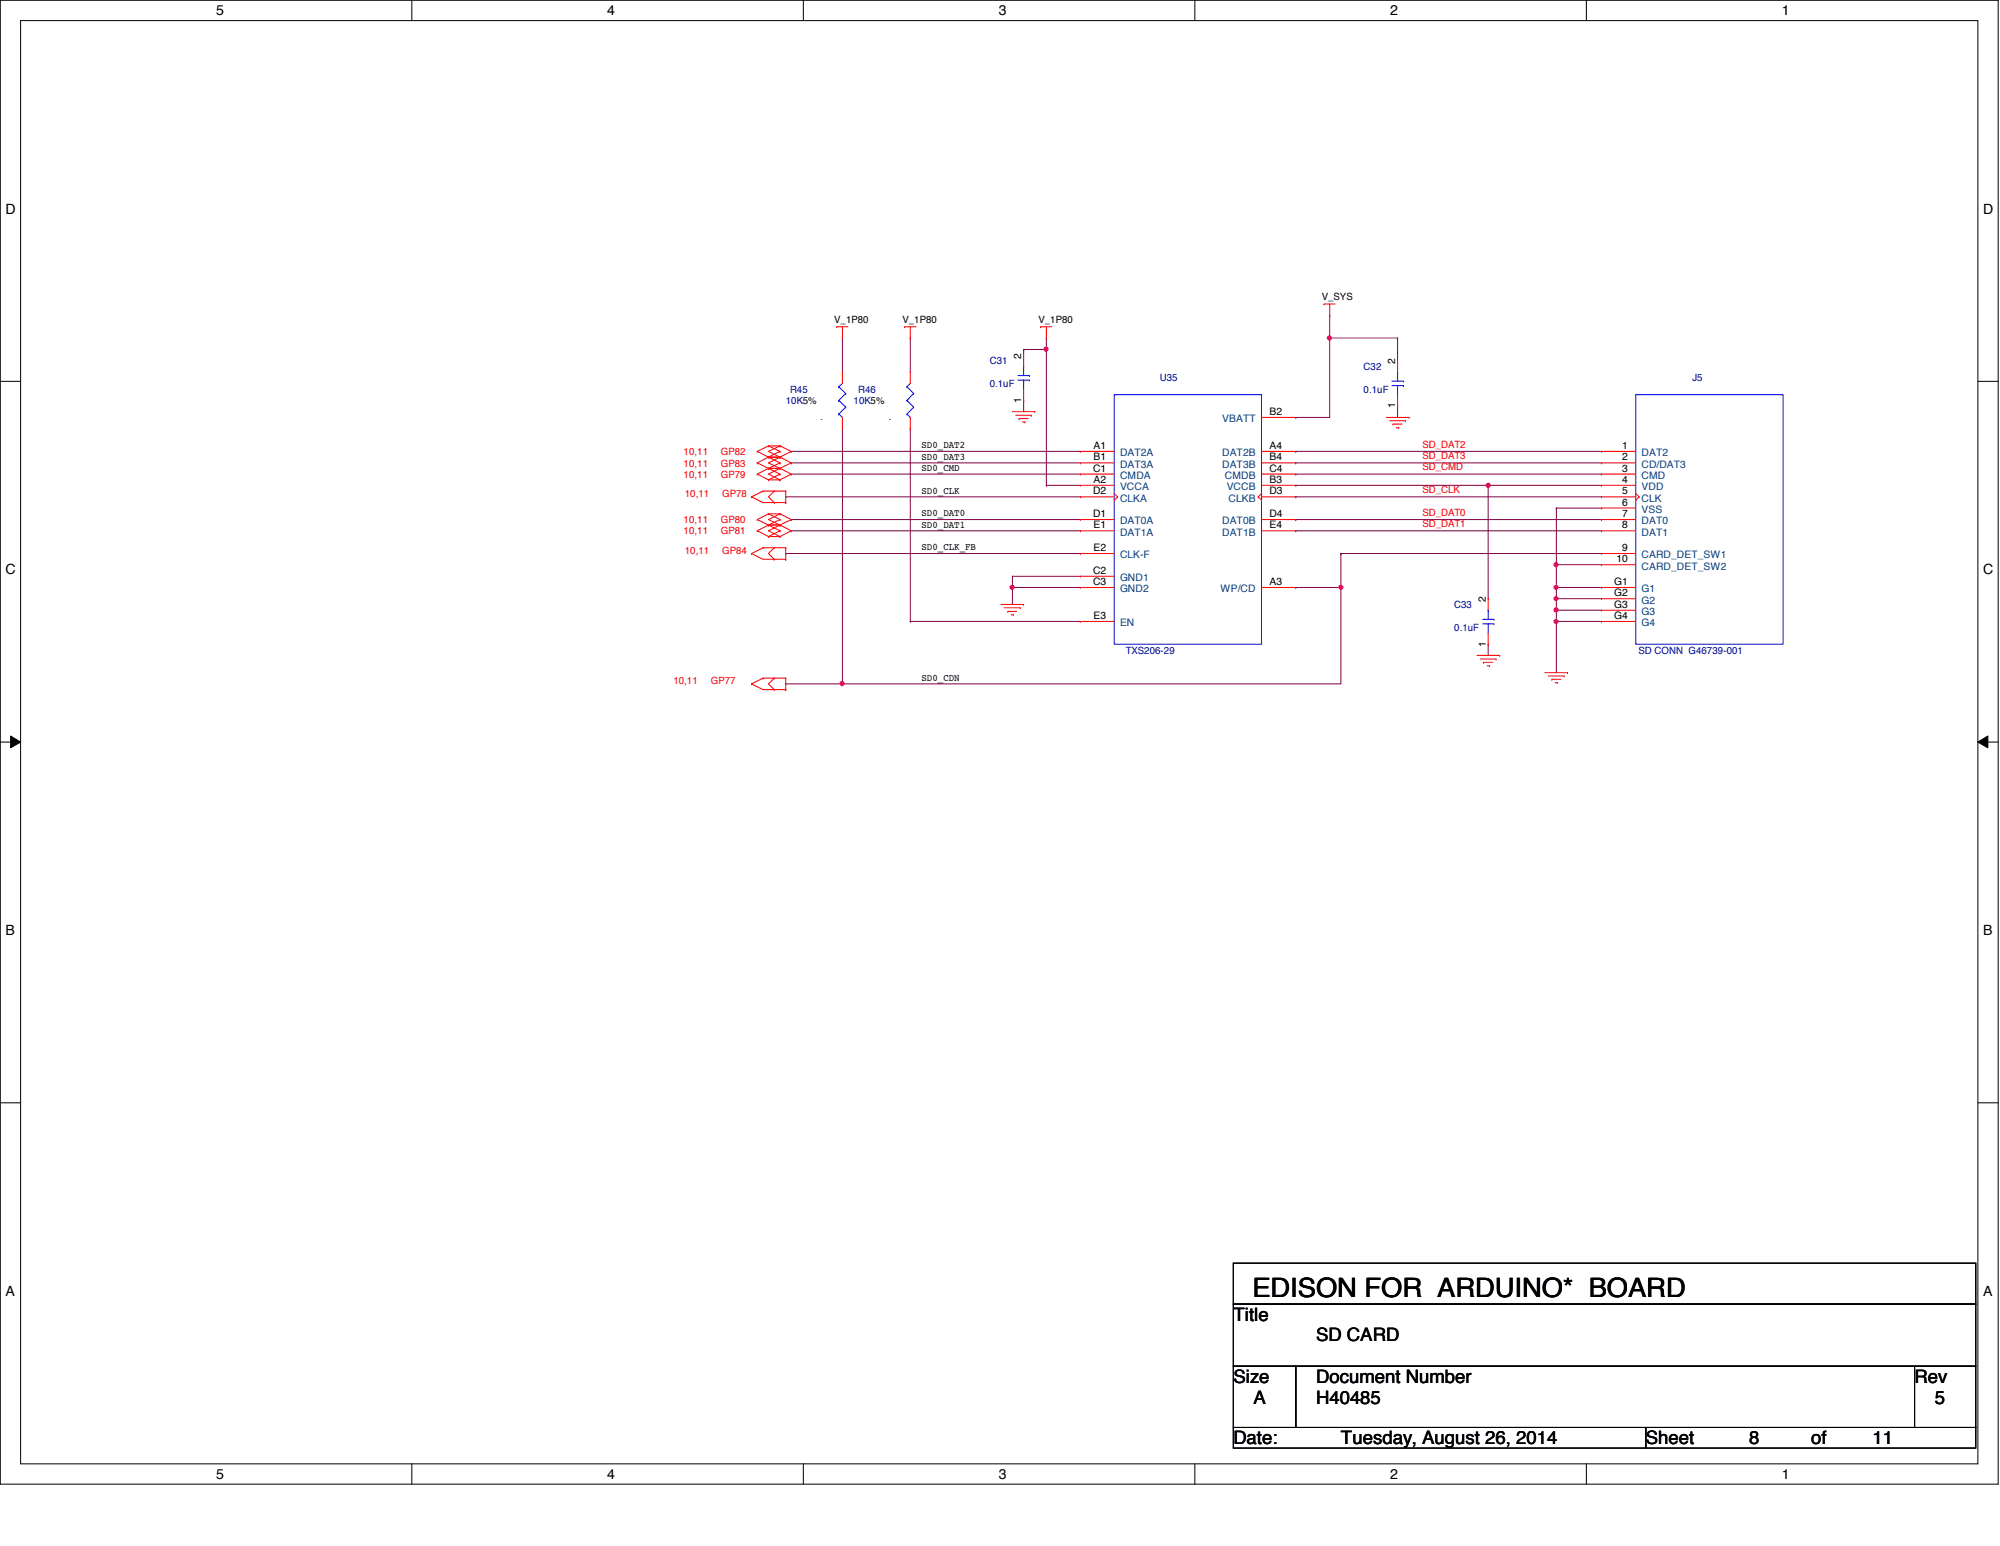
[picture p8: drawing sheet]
<svg xmlns="http://www.w3.org/2000/svg" width="279mm" height="216mm" viewBox="0 0 279 216" stroke-linecap="round" stroke-linejoin="round" font-family="sans-serif">
<path d="M0 0h279.1v207.3h-279.1zM2.9 2.9h273.4v201.5h-273.4z" fill="none" stroke="#000" stroke-width=".14"/>
<g fill="#fff">
<path d="M30.2 .4h1.1v2.2h-1.1z"/>
<path d="M30.2 204.8h1.1v2.2h-1.1z"/>
</g>
<path d="M57.5 0v2.9M57.5 204.4v2.9" fill="none" stroke="#000" stroke-width=".14"/>
<g fill="#fff">
<path d="M84.8 .4h1.1v2.2h-1.1z"/>
<path d="M84.8 204.8h1.1v2.2h-1.1z"/>
</g>
<path d="M112.2 0v2.9M112.2 204.4v2.9" fill="none" stroke="#000" stroke-width=".14"/>
<g fill="#fff">
<path d="M139.5 .4h1.1v2.2h-1.1z"/>
<path d="M139.5 204.8h1.1v2.2h-1.1z"/>
</g>
<path d="M166.9 0v2.9M166.9 204.4v2.9" fill="none" stroke="#000" stroke-width=".14"/>
<g fill="#fff">
<path d="M194.2 .4h1.1v2.2h-1.1z"/>
<path d="M194.2 204.8h1.1v2.2h-1.1z"/>
</g>
<path d="M221.6 0v2.9M221.6 204.4v2.9" fill="none" stroke="#000" stroke-width=".14"/>
<g fill="#fff">
<path d="M248.9 .4h1.1v2.2h-1.1z"/>
<path d="M248.9 204.8h1.1v2.2h-1.1z"/>
<path d="M.8 28.1h1.4v2.2h-1.4z"/>
<path d="M277 28.1h1.4v2.2h-1.4z"/>
<path d="M.8 78.4h1.4v2.2h-1.4z"/>
<path d="M277 78.4h1.4v2.2h-1.4z"/>
</g>
<path d="M0 53.3h2.9M276.3 53.3h2.8" fill="none" stroke="#000" stroke-width=".14"/>
<g fill="#fff">
<path d="M.8 128.8h1.3v2.2h-1.3z"/>
<path d="M277 128.8h1.3v2.2h-1.3z"/>
</g>
<path d="M0 103.6h2.9M1.5 102.8l1.4 .8-1.4 .8zM276.3 103.6l1.4-.8v1.6zM276.3 103.6h2.8" fill="none" stroke="#000" stroke-width=".14"/>
<path d="M1.5 102.8l1.4 .8-1.4 .8zM276.3 103.6l1.4-.8v1.6z" fill="#000"/>
<g fill="#fff">
<path d="M.8 179.2h1.3v2.2h-1.3z"/>
<path d="M277 179.2h1.3v2.2h-1.3z"/>
</g>
<path d="M0 154h2.9M276.3 154h2.8" fill="none" stroke="#000" stroke-width=".14"/>
<g fill="none" stroke="#800040" stroke-width=".14">
<path d="M181 72.6h.1M181 74.1h.1M181 63h.1M181 64.6h.1M181 69.4h.1M181 66.2h.1M181 72.6h42.7M181 74.1h42.7M181 63h42.7M181 64.6h42.7M181 69.4h42.7M181 66.2h42.7"/>
<path d="M217.4 71h.1M217.4 78.9h.1M217.4 71v11M217.4 71h6.3M217.4 78.9h6.3"/>
</g>
<circle cx="217.4" cy="82" r=".29" fill="#f0f"/>
<circle cx="217.4" cy="82" r=".29" fill="none" stroke="#f0f" stroke-width=".14"/>
<circle cx="217.4" cy="78.9" r=".3" fill="#f0f"/>
<circle cx="217.4" cy="78.9" r=".3" fill="none" stroke="#f0f" stroke-width=".14"/>
<path d="M217.4 82h.1M217.4 82h6.3M217.4 82v1.6" fill="none" stroke="#800040" stroke-width=".14"/>
<circle cx="217.4" cy="83.6" r=".3" fill="#f0f"/>
<circle cx="217.4" cy="83.6" r=".3" fill="none" stroke="#f0f" stroke-width=".14"/>
<path d="M217.4 83.6h.1M217.4 85.2h.1M217.4 83.6h6.3M217.4 83.6v1.6M217.4 85.2h6.3" fill="none" stroke="#800040" stroke-width=".14"/>
<circle cx="217.4" cy="85.2" r=".3" fill="#f0f"/>
<circle cx="217.4" cy="85.2" r=".3" fill="none" stroke="#f0f" stroke-width=".14"/>
<path d="M217.4 85.2h.1M217.4 86.8h.1M217.4 85.2v8.7M217.4 86.8h6.3" fill="none" stroke="#800040" stroke-width=".14"/>
<circle cx="217.4" cy="86.8" r=".3" fill="#f0f"/>
<circle cx="217.4" cy="86.8" r=".3" fill="none" stroke="#f0f" stroke-width=".14"/>
<path d="M181 67.8h.1M181 67.8h26.9M141.4 80.5h.1M141.4 82h.1M141.4 80.5h9.5M141.4 80.5v1.5M141.4 82h9.5" fill="none" stroke="#800040" stroke-width=".14"/>
<circle cx="141.4" cy="82" r=".29" fill="#f0f"/>
<circle cx="141.4" cy="82" r=".29" fill="none" stroke="#f0f" stroke-width=".14"/>
<path d="M146.2 47.2h.1M146.2 47.2v1.6M181 58.3h.1M181 58.3h4.8M185.8 44h.1M185.8 44v3.2M146.2 67.8h.1M146.2 67.8h4.7M187.3 77.3h.1M187.3 77.3v4.7M141.4 82h.1M141.4 82v2.4" fill="none" stroke="#800040" stroke-width=".14"/>
<circle cx="187.3" cy="82" r=".29" fill="#f0f"/>
<circle cx="187.3" cy="82" r=".29" fill="none" stroke="#f0f" stroke-width=".14"/>
<g fill="none" stroke="#800040" stroke-width=".14">
<path d="M187.3 77.3h.1M187.3 77.3h36.4M207.9 67.8h.1M207.9 67.8v15.8M207.9 67.8h15.8M109.8 95.5h.1M109.8 95.5h7.9M181 82h.1M181 82h6.3M187.3 82h.1M187.3 82v13.5M207.9 90h.1"/>
<path d="M207.9 90v1.5"/>
</g>
<circle cx="207.9" cy="67.8" r=".3" fill="#f0f"/>
<circle cx="207.9" cy="67.8" r=".3" fill="none" stroke="#f0f" stroke-width=".14"/>
<path d="M185.8 47.2h.1M185.8 47.2h9.4M185.8 47.2v11.1M195.2 56.7h.1M195.2 47.2h.1M195.2 47.2v3.2M195.2 56.7v1.6" fill="none" stroke="#800040" stroke-width=".14"/>
<circle cx="185.7" cy="47.2" r=".3" fill="#f0f"/>
<circle cx="185.7" cy="47.2" r=".3" fill="none" stroke="#f0f" stroke-width=".14"/>
<path d="M143 55.9h.1M143 48.8h.1M143 48.8v.8M143 55.9v1.6M143 48.8h3.2M146.2 48.8h.1M146.2 48.8v19" fill="none" stroke="#800040" stroke-width=".14"/>
<circle cx="146.1" cy="48.8" r=".3" fill="#f0f"/>
<circle cx="146.1" cy="48.8" r=".3" fill="none" stroke="#f0f" stroke-width=".14"/>
<g fill="none" stroke="#800040" stroke-width=".14">
<path d="M117.7 47.2h.1M117.7 59.9h.1M117.7 47.2v4.7M117.7 59.9v35.6M127.2 47.2h.1M127.2 59.9h.1M127.2 47.2v4.7M127.2 59.9v26.9M109.8 69.4h.1M109.8 69.4h41.1M110.5 74.1h.1M110.5 72.6h.1"/>
<path d="M110.5 66.2h.1M110.5 64.6h.1M110.5 63h.1M110.5 74.1h40.4M110.5 72.6h40.4M110.5 66.2h40.4M110.5 64.6h40.4M110.5 63h40.4M117.7 95.5h.1M117.7 95.5h69.6M127.2 86.8h.1M127.2 86.8h23.7"/>
</g>
<circle cx="117.6" cy="95.5" r=".3" fill="#f0f"/>
<circle cx="117.6" cy="95.5" r=".3" fill="none" stroke="#f0f" stroke-width=".14"/>
<path d="M109.8 77.3h.1M109.8 77.3h41.1" fill="none" stroke="#800040" stroke-width=".14"/>
<g fill="none" stroke="#f00" stroke-width=".14">
<path d="M116.9 45.6h.1M116.9 45.6h1.5M117.7 47.2h.1M117.7 51.9h.1M117.7 59.9h.1M117.7 45.6v1.6M117.7 51.9v1.7M117.7 58.3v1.6M126.4 45.6h.1M126.4 45.6h1.6M127.2 47.2h.1M127.2 51.9h.1"/>
<path d="M127.2 59.9h.1M127.2 45.6v1.6M127.2 51.9v1.7M127.2 58.3v1.6M141.4 57.5h3.2M141.9 58h2.2M142.4 58.5h.1M142.4 58.5h1.2M142.8 58.9h.4M143 55.9h.1M143 49.6h.1M143 49.6v1.6"/>
<path d="M143 54.4v1.5M143.2 58.9h.1M144.1 58h.1M144.6 57.5h.1M145.4 45.6h.1M145.4 45.6h1.5M146.2 47.2h.1M146.2 45.6v1.6M176.2 58.3h4.8M181 58.3h.1M185 42.5h.1M185 42.5h1.5"/>
<path d="M185.8 44h.1M185.8 42.5v1.5M193.7 58.3h3.1M194.1 58.8h2.2M194.6 59.2h.1M194.6 59.2h1.3M195.1 59.7h.3M195.2 56.7h.1M195.2 50.4h.1M195.2 50.4v1.5M195.2 55.1v1.6M195.4 59.7h.1"/>
<path d="M196.3 58.8h.1M196.8 58.3h.1M105 69.4h.1M105 77.3h.1M105 69.4l1.6 .8h3.2M105 77.3l1.6 .8h3.2M105.8 66.2h.1M105.8 72.6h.1M105.8 74.1h.1M105.8 63h.1M105.8 64.6h.1M105.8 66.2l1.6 .8"/>
<path d="M105.8 72.6l1.6 .7M105.8 74.1l1.6 .8M105.8 63l1.6 .8M105.8 64.6l1.6 .8M106.6 68.6h.1M106.6 76.5h.1M106.6 68.6l-1.6 .8M106.6 68.6h3.2M106.6 76.5l-1.6 .8M106.6 76.5h3.2M107.4 67h.1M107.4 65.4h.1"/>
<path d="M107.4 73.3h.1M107.4 71.8h.1M107.4 74.9h.1M107.4 63.8h.1M107.4 62.3h.1M107.4 67h1.6M107.4 65.4h1.6M107.4 65.4l-1.6 .8M107.4 65.4l1.6 .8M107.4 73.3h1.6M107.4 71.8h1.6M107.4 71.8l-1.6 .8"/>
<path d="M107.4 71.8l1.6 .8M107.4 74.9h1.6M107.4 73.3l-1.6 .8M107.4 73.3l1.6 .8M107.4 63.8h1.6M107.4 62.3h1.6M107.4 62.3l-1.6 .7M107.4 62.3l1.6 .7M107.4 63.8l-1.6 .8M107.4 63.8l1.6 .8M108.2 70.2h.1M108.2 68.6h.1"/>
<path d="M108.2 78.1h.1M108.2 76.5h.1M108.2 68.6l-.8 .8 .8 .8M108.2 76.5l-.8 .8 .8 .8M109 65.4h.1M109 67h.1M109 66.2h.1M109 71.8h.1M109 73.3h.1M109 72.6h.1M109 74.9h.1M109 74.1h.1"/>
<path d="M109 62.3h.1M109 63.8h.1M109 63h.1M109 64.6h.1M109 65.4l1.5 .8M109 65.4l-1.6 .8 1.6 .8M109 66.2l-1.6 .8M109 71.8l1.5 .8M109 71.8l-1.6 .8 1.6 .7M109 72.6l-1.6 .7M109 73.3l1.5 .8M109 73.3l-1.6 .8 1.6 .8"/>
<path d="M109 74.1l-1.6 .8M109 62.3l1.5 .7M109 62.3l-1.6 .7 1.6 .8M109 63l-1.6 .8M109 63.8l1.5 .8M109 63.8l-1.6 .8 1.6 .8M109 64.6l-1.6 .8M109.8 70.2h.1M109.8 68.6h.1M109.8 78.1h.1M109.8 76.5h.1M109.8 68.6v1.6"/>
<path d="M109.8 76.5v1.6M110.5 66.2h.1M110.5 72.6h.1M110.5 74.1h.1M110.5 63h.1M110.5 64.6h.1M110.5 66.2l-1.5 .8M110.5 72.6l-1.5 .7M110.5 74.1l-1.5 .8M110.5 63l-1.5 .8M110.5 64.6l-1.5 .8M150.9 64.6h.1"/>
<path d="M150.9 63h.1M150.9 66.2h.1M150.9 67.8h.1M150.9 69.4h.1M150.9 72.6h.1M150.9 74.1h.1M150.9 77.3h.1M150.9 64.6h4.8M150.9 63h4.8M150.9 66.2h4.8M150.9 67.8h4.8M150.9 69.4h4.8"/>
<path d="M150.9 72.6h4.8M150.9 74.1h4.8M150.9 77.3h4.8M155.7 69.8h.1M155.7 68.9l.4 .5M156.1 69.4h.1M156.1 69.4l-.4 .4M175.8 69.4h.1M175.8 69.4l.4 .4M176.2 69.8h.1M176.2 64.6h4.8M176.2 63h4.8"/>
<path d="M176.2 66.2h4.8M176.2 67.8h4.8M176.2 69.4h4.8M176.2 72.6h4.8M176.2 74.1h4.8M176.2 68.9l-.4 .5M181 63h.1M181 64.6h.1M181 66.2h.1M181 67.8h.1M181 69.4h.1M181 72.6h.1"/>
<path d="M181 74.1h.1M223.7 64.6h.1M223.7 63h.1M223.7 66.2h.1M223.7 67.8h.1M223.7 69.4h.1M223.7 71h.1M223.7 72.6h.1M223.7 74.1h.1M223.7 77.3h.1M223.7 78.9h.1M223.7 64.6h4.8"/>
<path d="M223.7 63h4.8M223.7 66.2h4.8M223.7 67.8h4.8M223.7 69.4h4.8M223.7 72.6h4.8M223.7 74.1h4.8M223.7 77.3h4.8M223.7 71h4.8M223.7 78.9h4.8M228.5 69.8h.1M228.5 68.9l.5 .5M229 69.4h.1"/>
<path d="M229 69.4l-.5 .4M105 95.5h.1M105 95.5l1.6 .8h3.2M106.6 94.7h.1M106.6 94.7l-1.6 .8M106.6 94.7h3.2M108.2 96.3h.1M108.2 94.7h.1M108.2 94.7l-.8 .8 .8 .8M109.8 96.3h.1M109.8 94.7h.1M109.8 94.7v1.6"/>
<path d="M139.8 84.4h3.2M140.3 84.9h2.2M140.8 85.4h.1M140.8 85.4h1.2M141.3 85.9h.3M141.6 85.9h.1M142.5 84.9h.1M143 84.4h.1M150.9 80.5h.1M150.9 82h.1M150.9 86.8h.1M150.9 80.5h4.8"/>
<path d="M150.9 82h4.8M150.9 86.8h4.8M176.2 82h4.8M181 82h.1M206.3 91.5h3.2M206.8 92h2.2M207.3 92.5h.1M207.3 92.5h1.2M207.8 93h.3M207.9 90h.1M207.9 83.6h.1M207.9 83.6v1.6"/>
<path d="M207.9 88.4v1.6M208.1 93h.1M209 92h.1M209.5 91.5h.1M215.8 93.9h3.2M216.3 94.4h2.2M216.8 94.9h.1M216.8 94.9h1.3M217.3 95.3h.3M217.6 95.3h.1M218.5 94.4h.1M219 93.9h.1"/>
<path d="M223.7 82h.1M223.7 83.6h.1M223.7 85.2h.1M223.7 86.8h.1M223.7 82h4.8M223.7 86.8h4.8M223.7 83.6h4.8M223.7 85.2h4.8"/>
</g>
<path d="M172.3 176.4h103.7v5.7h-103.7zM172.3 182.1h103.7v8.7h-103.7zM172.3 190.8h8.7v8.5h-8.7zM172.3 199.3h57.6v2.9h-57.6zM181 190.8h86.5v8.5h-86.5zM229.9 199.3h46.1v2.9h-46.1zM267.5 190.8h8.5v8.5h-8.5z" fill="none" stroke="#000" stroke-width=".14"/>
<g fill="none" stroke="#00f" stroke-width=".14">
<path d="M117.2 54h.1M117.2 55.9h.1M117.2 57.8h.1M117.2 54l1 .9M117.2 55.9l1 1M117.2 57.8l.5 .5M117.7 58.3h.1M117.7 53.6l-.5 .4M118.2 54.9h.1M118.2 56.9h.1M118.2 54.9l-1 1M118.2 56.9l-1 .9"/>
<path d="M126.7 54h.1M126.7 55.9h.1M126.7 57.8h.1M126.7 54l.9 .9M126.7 55.9l.9 1M126.7 57.8l.5 .5M127.2 58.3h.1M127.2 53.6l-.5 .4M127.6 54.9h.1M127.6 56.9h.1M127.6 54.9l-.9 1M127.6 56.9l-.9 .9"/>
<path d="M142.2 53.1h1.6M142.2 52.5h1.6M143 51.2h.1M143 53.1h.1M143 51.2v1.3M143 53.1v1.3M143.8 53.1h.1M143.8 52.5h.1M155.7 55.1h20.5v34.9h-20.5zM194.4 53.8h1.6M194.4 53.2h1.6M195.2 51.9h.1"/>
<path d="M195.2 53.8h.1M195.2 51.9v1.3M195.2 53.8v1.3M196 53.8h.1M196 53.2h.1M228.5 55.1h20.6v34.9h-20.6zM207.1 87.1h1.6M207.1 86.5h1.6M207.9 85.2h.1M207.9 87.1h.1M207.9 85.2v1.3M207.9 87.1v1.3"/>
<path d="M208.7 87.1h.1M208.7 86.5h.1"/>
</g>
<circle cx="217.4" cy="82" r=".29" fill="#f0f"/>
<circle cx="217.4" cy="82" r=".29" fill="none" stroke="#f0f" stroke-width=".14"/>
<circle cx="217.4" cy="78.9" r=".3" fill="#f0f"/>
<circle cx="217.4" cy="78.9" r=".3" fill="none" stroke="#f0f" stroke-width=".14"/>
<circle cx="217.4" cy="83.6" r=".3" fill="#f0f"/>
<circle cx="217.4" cy="83.6" r=".3" fill="none" stroke="#f0f" stroke-width=".14"/>
<circle cx="217.4" cy="85.2" r=".3" fill="#f0f"/>
<circle cx="217.4" cy="85.2" r=".3" fill="none" stroke="#f0f" stroke-width=".14"/>
<circle cx="217.4" cy="86.8" r=".3" fill="#f0f"/>
<circle cx="217.4" cy="86.8" r=".3" fill="none" stroke="#f0f" stroke-width=".14"/>
<circle cx="141.4" cy="82" r=".29" fill="#f0f"/>
<circle cx="141.4" cy="82" r=".29" fill="none" stroke="#f0f" stroke-width=".14"/>
<circle cx="187.3" cy="82" r=".29" fill="#f0f"/>
<circle cx="187.3" cy="82" r=".29" fill="none" stroke="#f0f" stroke-width=".14"/>
<circle cx="207.9" cy="67.8" r=".3" fill="#f0f"/>
<circle cx="207.9" cy="67.8" r=".3" fill="none" stroke="#f0f" stroke-width=".14"/>
<circle cx="185.7" cy="47.2" r=".3" fill="#f0f"/>
<circle cx="185.7" cy="47.2" r=".3" fill="none" stroke="#f0f" stroke-width=".14"/>
<circle cx="146.1" cy="48.8" r=".3" fill="#f0f"/>
<circle cx="146.1" cy="48.8" r=".3" fill="none" stroke="#f0f" stroke-width=".14"/>
<circle cx="117.6" cy="95.5" r=".3" fill="#f0f"/>
<circle cx="117.6" cy="95.5" r=".3" fill="none" stroke="#f0f" stroke-width=".14"/>
<text font-size="3.7" x="175" y="181.2">EDISON FOR ARDUINO* BOARD</text>
<g font-size="2.6">
<text x="172.3" y="184.4">Title</text>
<text x="183.9" y="187.3">SD CARD</text>
<text x="172.3" y="193.1">Size</text>
<text x="175.1" y="196">A</text>
<text x="183.9" y="196">H40485</text>
<text x="183.9" y="193.1">Document Number</text>
<text x="267.5" y="193.1">Rev</text>
<text x="270.3" y="196">5</text>
<text x="172.3" y="201.7">Date:</text>
<text x="187.3" y="201.7">Tuesday, August 26, 2014</text>
<text x="229.9" y="201.7">Sheet</text>
<text x="244.3" y="201.7">8</text>
<text x="253" y="201.7">of</text>
<text x="261.6" y="201.7">11</text>
</g>
<g font-size="2">
<text x="30.2" y="2.2">5</text>
<text x="84.8" y="2.2">4</text>
<text x="139.5" y="2.2">3</text>
<text x="194.2" y="2.2">2</text>
<text x="248.9" y="2.2">1</text>
<text x=".8" y="29.8">D</text>
<text x="277" y="29.8">D</text>
<text x=".8" y="80.2">C</text>
<text x="277" y="80.2">C</text>
<text x=".8" y="130.6">B</text>
<text x="277" y="130.6">B</text>
<text x=".8" y="181">A</text>
<text x="277" y="181">A</text>
<text x="30.2" y="206.5">5</text>
<text x="84.8" y="206.5">4</text>
<text x="139.5" y="206.5">3</text>
<text x="194.2" y="206.5">2</text>
<text x="248.9" y="206.5">1</text>
</g>
<g font-size="1.4">
<text x="184.7" y="41.9">V_SYS</text>
<text x="116.5" y="45">V_1P80</text>
<text x="126.1" y="45">V_1P80</text>
<text x="145.1" y="45">V_1P80</text>
<text x="142.7" y="50.1" transform="rotate(-90 142.7 50.1)">2</text>
<text x="194.9" y="50.8" transform="rotate(-90 194.9 50.8)">2</text>
<text x="114.6" y="58.7">.</text>
<text x="124.2" y="58.7">.</text>
<text x="142.7" y="56.3" transform="rotate(-90 142.7 56.3)">1</text>
<text x="177.3" y="58">B2</text>
<text x="194.9" y="57" transform="rotate(-90 194.9 57)">1</text>
<text x="128.7" y="65.8">SD0_CMD</text>
<text x="128.7" y="62.6">SD0_DAT2</text>
<text x="128.7" y="64.2">SD0_DAT3</text>
<text x="152.7" y="65.9">C1</text>
<text x="152.8" y="64.3">B1</text>
<text x="152.8" y="62.7">A1</text>
<text x="177.3" y="62.7">A4</text>
<text x="177.3" y="64.3">B4</text>
<text x="177.3" y="65.9">C4</text>
<text x="226.6" y="64.3">2</text>
<text x="226.6" y="62.7">1</text>
<text x="226.6" y="65.9">3</text>
<text x="128.7" y="68.9">SD0_CLK</text>
<text x="152.7" y="69">D2</text>
<text x="152.8" y="67.4">A2</text>
<text x="177.3" y="67.4">B3</text>
<text x="177.3" y="69">D3</text>
<text x="226.6" y="67.4">4</text>
<text x="226.6" y="69">5</text>
<text x="226.6" y="70.6">6</text>
<text x="128.7" y="72.1">SD0_DAT0</text>
<text x="128.7" y="73.7">SD0_DAT1</text>
<text x="128.7" y="76.8">SD0_CLK_FB</text>
<text x="152.7" y="72.2">D1</text>
<text x="152.8" y="73.8">E1</text>
<text x="152.8" y="77">E2</text>
<text x="177.3" y="72.2">D4</text>
<text x="177.3" y="73.8">E4</text>
<text x="226.6" y="72.2">7</text>
<text x="226.6" y="73.8">8</text>
<text x="226.6" y="77">9</text>
<text x="152.7" y="80.1">C2</text>
<text x="152.7" y="81.7">C3</text>
<text x="177.3" y="81.7">A3</text>
<text x="225.5" y="81.7">G1</text>
<text x="225.5" y="83.3">G2</text>
<text x="225.8" y="78.5">10</text>
<text x="152.8" y="86.4">E3</text>
<text x="207.6" y="84.1" transform="rotate(-90 207.6 84.1)">2</text>
<text x="225.5" y="84.9">G3</text>
<text x="225.5" y="86.4">G4</text>
<text x="128.7" y="95.1">SD0_CDN</text>
<text x="207.6" y="90.3" transform="rotate(-90 207.6 90.3)">1</text>
</g>
<g font-size="1.4" fill="#000080">
<text x="138.3" y="50.9">C31</text>
<text x="162" y="53.3">U35</text>
<text x="190.5" y="51.7">C32</text>
<text x="236.4" y="53.3">J5</text>
<text x="109.8" y="56.4">10K5%</text>
<text x="110.4" y="54.9">R45</text>
<text x="119.3" y="56.4">10K5%</text>
<text x="119.9" y="54.9">R46</text>
<text x="138.3" y="54.1">0.1uF</text>
<text x="190.5" y="54.9">0.1uF</text>
<text x="203.2" y="88.1">0.1uF</text>
<text x="203.2" y="84.9">C33</text>
<text x="157.3" y="91.3">TXS206-29</text>
<text x="228.9" y="91.3">SD CONN G46739-001</text>
</g>
<g font-size="1.4" fill="#004080">
<text x="170.7" y="59">VBATT</text>
<text x="156.5" y="65.3">DAT3A</text>
<text x="156.5" y="63.7">DAT2A</text>
<text x="170.7" y="63.7">DAT2B</text>
<text x="170.7" y="65.3">DAT3B</text>
<text x="229.3" y="65.3">CD/DAT3</text>
<text x="229.3" y="63.7">DAT2</text>
<text x="156.5" y="66.9">CMDA</text>
<text x="156.5" y="68.5">VCCA</text>
<text x="156.5" y="70.1">CLKA</text>
<text x="171.1" y="66.9">CMDB</text>
<text x="171.4" y="68.5">VCCB</text>
<text x="171.6" y="70.1">CLKB</text>
<text x="229.3" y="66.9">CMD</text>
<text x="229.3" y="68.5">VDD</text>
<text x="229.3" y="70.1">CLK</text>
<text x="229.3" y="71.6">VSS</text>
<text x="156.5" y="73.2">DAT0A</text>
<text x="156.5" y="74.8">DAT1A</text>
<text x="156.5" y="78">CLK-F</text>
<text x="170.7" y="73.2">DAT0B</text>
<text x="170.7" y="74.8">DAT1B</text>
<text x="229.3" y="73.2">DAT0</text>
<text x="229.3" y="74.8">DAT1</text>
<text x="229.3" y="78">CARD_DET_SW1</text>
<text x="156.5" y="81.2">GND1</text>
<text x="156.5" y="82.7">GND2</text>
<text x="170.5" y="82.7">WP/CD</text>
<text x="229.3" y="79.5">CARD_DET_SW2</text>
<text x="229.3" y="82.7">G1</text>
<text x="156.5" y="87.5">EN</text>
<text x="229.3" y="84.3">G2</text>
<text x="229.3" y="85.9">G3</text>
<text x="229.3" y="87.5">G4</text>
</g>
<g font-size="1.4" fill="#f00">
<text x="95.5" y="63.6">10,11</text>
<text x="95.5" y="65.2">10,11</text>
<text x="100.7" y="63.6">GP82</text>
<text x="100.7" y="65.2">GP83</text>
<text x="198.7" y="62.5">SD_DAT2</text>
<text x="198.7" y="64.1">SD_DAT3</text>
<text x="198.7" y="65.7">SD_CMD</text>
<text x="95.5" y="66.7">10,11</text>
<text x="95.7" y="69.4">10,11</text>
<text x="100.7" y="66.7">GP79</text>
<text x="100.9" y="69.4">GP78</text>
<text x="198.7" y="68.9">SD_CLK</text>
<text x="95.5" y="73.1">10,11</text>
<text x="95.5" y="74.6">10,11</text>
<text x="95.7" y="77.3">10,11</text>
<text x="100.7" y="73.1">GP80</text>
<text x="100.7" y="74.6">GP81</text>
<text x="100.9" y="77.3">GP84</text>
<text x="198.7" y="72.1">SD_DAT0</text>
<text x="198.7" y="73.6">SD_DAT1</text>
<text x="94.1" y="95.5">10,11</text>
<text x="99.3" y="95.5">GP77</text>
</g>
</svg>
